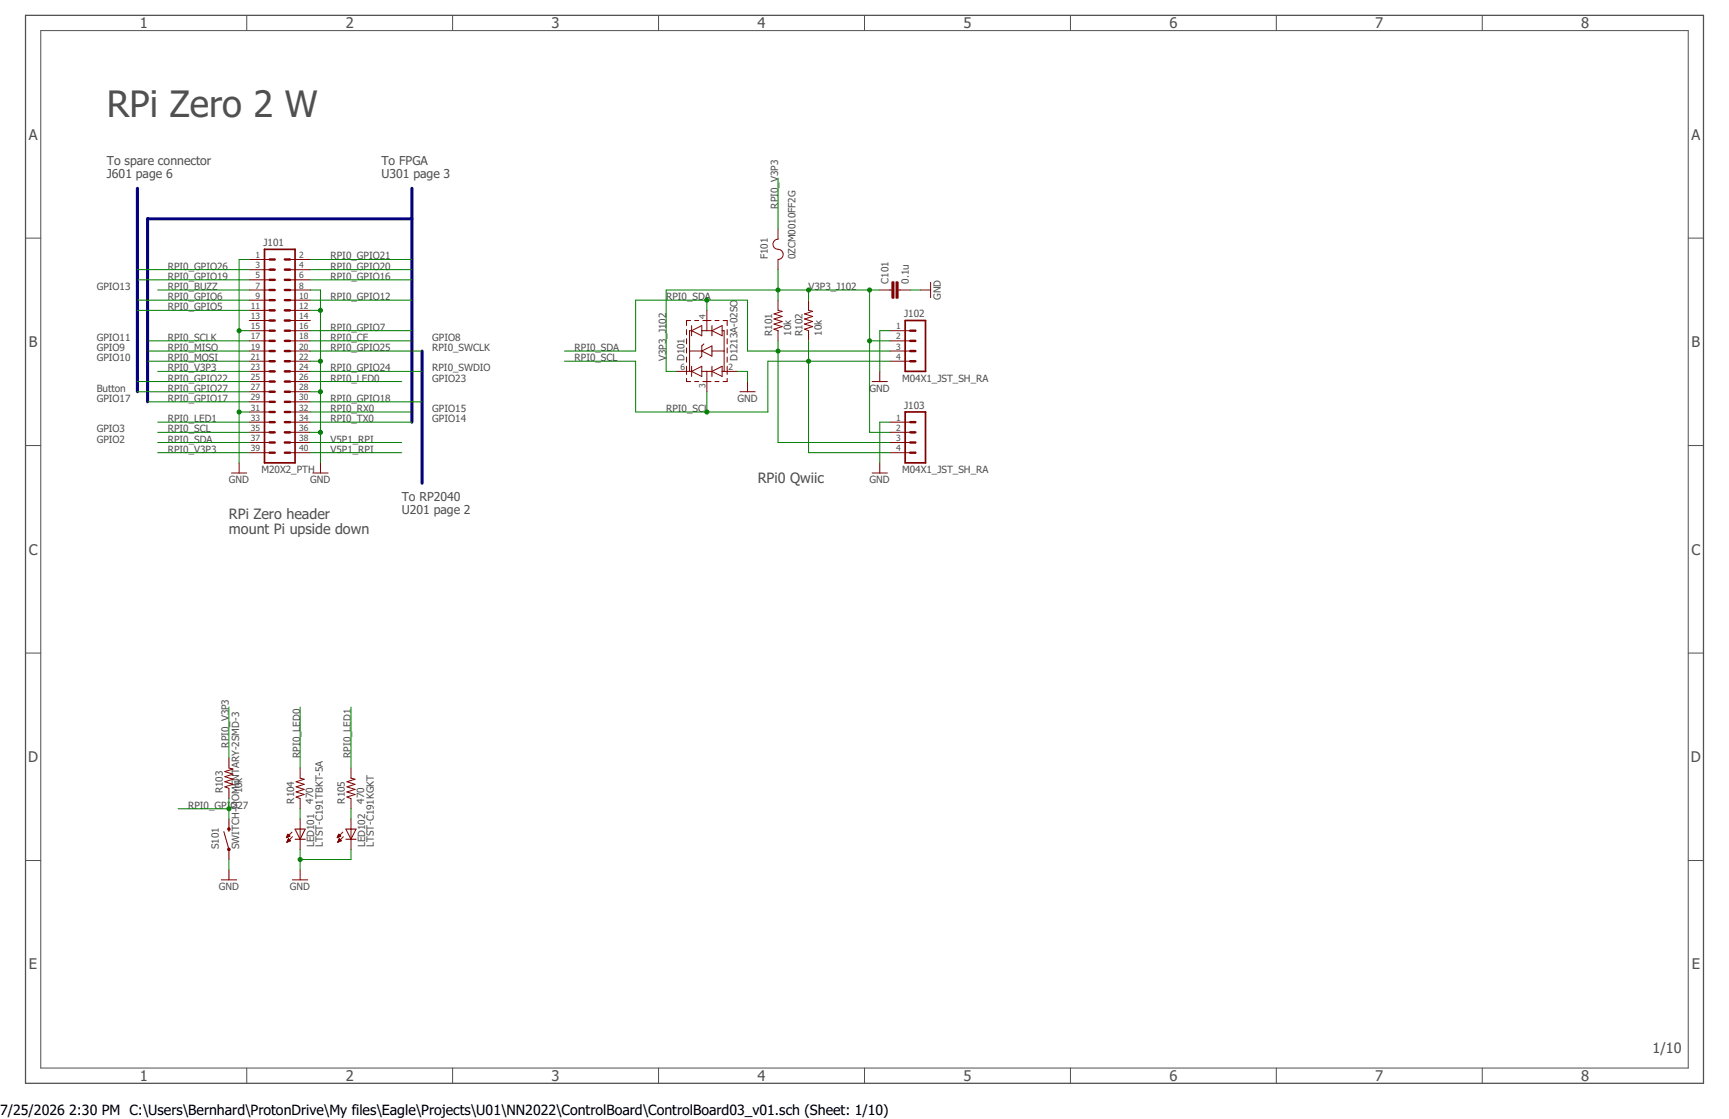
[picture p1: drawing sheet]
<svg xmlns="http://www.w3.org/2000/svg" width="432mm" height="279mm" viewBox="0 0 432 279" stroke-linecap="round" stroke-linejoin="round" font-family="sans-serif">
<path d="M6.4 3.8h419v266.7h-419z" fill="none" stroke="#505050" stroke-width=".32"/>
<g fill="none" stroke="#505050" stroke-width=".25">
<path d="M10.2 7.6h411.4v259.1h-411.4zM61.6 3.8v3.8M113 3.8v3.8M164.5 3.8v3.8M215.9 3.8v3.8M267.3 3.8v3.8M318.7 3.8v3.8M370.2 3.8v3.8M6.4 59.5h3.8M421.6 59.5h3.8M6.4 111.3h3.8M421.6 111.3h3.8"/>
<path d="M6.4 163.1h3.8M421.6 163.1h3.8M6.4 214.9h3.8M421.6 214.9h3.8M61.6 266.7v3.8M113 266.7v3.8M164.5 266.7v3.8M215.9 266.7v3.8M267.3 266.7v3.8M318.7 266.7v3.8M370.2 266.7v3.8"/>
</g>
<g fill="none" stroke="#800000" stroke-width=".61">
<path d="M67.3 69.9h1.3M67.3 67.3h1.3M67.3 64.8h1.3M67.3 72.4h1.3M67.3 75h1.3M67.3 77.5h1.3M71.1 69.9h1.3M71.1 67.3h1.3M71.1 64.8h1.3M71.1 72.4h1.3M71.1 75h1.3M71.1 77.5h1.3"/>
<path d="M67.3 80h1.3M67.3 82.6h1.3M67.3 85.1h1.3M67.3 87.7h1.3M67.3 95.3h1.3M67.3 92.7h1.3M67.3 90.2h1.3M67.3 97.8h1.3M71.1 80h1.3M71.1 82.6h1.3M71.1 85.1h1.3M71.1 87.7h1.3"/>
<path d="M71.1 95.3h1.3M71.1 92.7h1.3M71.1 90.2h1.3M71.1 97.8h1.3M227.3 82.6h1.3M227.3 85.1h1.3M227.3 87.7h1.3M227.3 90.2h1.3M67.3 100.3h1.3M67.3 102.9h1.3M67.3 105.4h1.3M67.3 107.9h1.3"/>
<path d="M67.3 110.5h1.3M67.3 113h1.3M71.1 100.3h1.3M71.1 102.9h1.3M71.1 105.4h1.3M71.1 107.9h1.3M71.1 110.5h1.3M71.1 113h1.3M227.3 105.4h1.3M227.3 107.9h1.3M227.3 110.5h1.3M227.3 113h1.3"/>
</g>
<path d="M66.1 62.3h7.6v53.3h-7.6zM226.1 80h5v12.7h-5zM226.1 102.9h5v12.7h-5z" fill="none" stroke="#800000" stroke-width=".42"/>
<g fill="none" stroke="#800000" stroke-width=".25">
<path d="M194.3 57.2v2.5a1.31 1.31 0 0 0-1.3 1.5 1.31 1.31 0 0 0 1.6 1.1 1.26 1.26 0 0 1 1 1.4 1.26 1.26 0 0 1-1.3 1.1v2.5M62.3 64.8h5M62.3 67.3h5M62.3 69.9h5M62.3 72.4h5M62.3 75h5M62.3 77.5h5M72.4 64.8h5.1M72.4 67.3h5.1M72.4 69.9h5.1M72.4 72.4h5.1M72.4 75h5.1"/>
<path d="M72.4 77.5h5.1M176.5 77.5v5.1M194.3 75v2.5l1 .2-2 .7 2 .6-2 .7 2 .6-2 .6 2 .7-2 .6 1 .4v2.5M201.9 75v2.5l1 .2-2 .7 2 .6-2 .7 2 .6-2 .6 2 .7-2 .6 1 .4v2.5M219.7 72.4h3.1M224.3 72.4h3M229.9 72.4h2.5M232.4 70.5v3.8M62.3 80h5M62.3 82.6h5M62.3 85.1h5M62.3 87.7h5"/>
<path d="M62.3 90.2h5M62.3 92.7h5M62.3 95.3h5M62.3 97.8h5M72.4 80h5.1M72.4 82.6h5.1M72.4 85.1h5.1M72.4 87.7h5.1M72.4 90.2h5.1M72.4 92.7h5.1M72.4 95.3h5.1M72.4 97.8h5.1"/>
<path d="M168.9 92.7h3.8M171.4 94.5v.8h1.1M171.4 82.3v1.3M171.4 84.6v1.3M171.4 86.9v1.3M171.4 89.2v1.2M171.4 91.4v2.1M172.2 87.7h3.1M172.5 80h-1.1v1.3M172.7 82.6h-.5v10.1M172.7 82.6l2.6-1.3v2.5zM172.7 92.7l2.6-1.2v2.5z"/>
<path d="M172.7 81.3v2.5M172.7 91.5v2.5M173.5 80h1M173.5 95.3h1M175.3 82.6h2.5M175.3 92.7h2.5M175.3 87.7l2.5-1.3v2.5zM175.5 80h2.1M175.5 95.3h2.1M175.8 85.9l-.5 .5v2.5l-.5 .5M176.5 92.7v5.1M177.8 87.7h3"/>
<path d="M177.8 81.3v2.5M177.8 91.5v2.5M177.8 82.6l2.5-1.3v2.5zM177.8 92.7l2.5-1.2v2.5zM178.6 80h1M178.6 95.3h1M180.3 82.6h.5v10.1M180.3 92.7h3.8M180.6 80h1v1.3M181.6 94.5v.8h-1M181.6 82.3v1.3M181.6 84.6v1.3"/>
<path d="M181.6 86.9v1.3M181.6 89.2v1.2M181.6 91.4v2.1M184.8 97.8h3.8M186.7 95.3v2.5M217.8 95.3h3.8M219.7 92.7v2.6M222.2 82.6h5.1M222.2 85.1h5.1M222.2 87.7h5.1M222.2 90.2h5.1M57.8 118.1h3.8"/>
<path d="M59.7 115.6v2.5M62.3 100.3h5M62.3 102.9h5M62.3 105.4h5M62.3 107.9h5M62.3 110.5h5M62.3 113h5M72.4 100.3h5.1M72.4 102.9h5.1M72.4 105.4h5.1M72.4 107.9h5.1M72.4 110.5h5.1"/>
<path d="M72.4 113h5.1M78.1 118.1h3.8M80 115.6v2.5M217.8 118.1h3.8M219.7 115.6v2.5M222.2 105.4h5.1M222.2 107.9h5.1M222.2 110.5h5.1M222.2 113h5.1M57.2 189.2v2.6l1 .2-2 .7 2 .6-2 .6 2 .7-2 .6 2 .6-2 .7 1 .3v2.6M75 191.8v2.5l1 .3-2.1 .6 2.1 .6-2.1 .7 2.1 .6-2.1 .6 2.1 .7-2.1 .6 1.1 .4v2.5M87.7 191.8v2.5l1 .3-2.1 .6 2.1 .6-2.1 .7 2.1 .6-2.1 .6 2.1 .7-2.1 .6 1.1 .4v2.5"/>
<path d="M55.3 219.7h3.8M55.9 207.6l1.3 4.5v2.5M57.2 204.5v3.1M57.2 217.1v2.6M71.5 209.1h.2M71.6 209h.3M71.6 208.9h.6M71.6 210.3h.1M71.7 208.7h.6M71.7 210.2h.2M71.8 208.6h.4M71.8 210.1h.4"/>
<path d="M71.8 208.5h.3M71.8 209.9h.7M71.9 208.4h.1M71.9 209.8h.5M71.9 208.3l.5 .5-.9 .4zM71.9 209.7h.4M71.9 209.6h.3M72 209.4h.1M72 209.4l.5 .5-.9 .4zM72.9 207.8l-1.4 1.4M73 208.9l-1.4 1.4M73 219.7h3.9"/>
<path d="M73.7 207h2.5l-1.2 2.5zM73.7 209.5h2.5M75 204.5v7.6M75 217.1v2.6M84.2 209.1h.2M84.3 209h.3M84.3 208.9h.6M84.3 210.3h.1M84.4 208.7h.6M84.4 210.2h.2M84.5 208.6h.4M84.5 210.1h.4"/>
<path d="M84.5 208.5h.3M84.5 209.9h.7M84.5 209.8h.6M84.6 208.4h.1M84.6 209.7h.4M84.6 208.3l.5 .5-.9 .4zM84.6 209.6h.3M84.7 209.4h.1M85.2 209.9l-.5-.5-.4 .9M85.2 209.9l-.9 .4M85.6 207.8l-1.4 1.4M85.7 208.9l-1.4 1.4"/>
<path d="M86.4 209.5h2.5M86.4 207h2.5l-1.2 2.5zM87.7 204.5v7.6"/>
</g>
<g fill="#800000" stroke="#800000" stroke-width=".25">
<path d="M56.9 211.8h.5v.5h-.5z" fill-rule="evenodd"/>
<circle cx="57.2" cy="207" r=".33"/>
</g>
<g fill="#800000" stroke="#800000" stroke-width=".25">
<path d="M223.8 70.4h.5v4h-.5z"/>
<path d="M222.8 70.4h.5v4h-.5z"/>
</g>
<path d="M34.3 47v50.8M102.9 54.6h-66v45.7M102.9 47v58.4M105.4 87.7v32.9" fill="none" stroke="#000080" stroke-width=".76"/>
<g fill="none" stroke="#008000" stroke-width=".25">
<path d="M194.3 44.5v12.7M34.3 77.5h28M34.3 75h28M34.3 69.9h28M34.3 67.3h28M39.4 72.4h22.9M62.3 64.8h-2.6v50.8M77.5 72.4h2.5v43.2M77.5 77.5h2.5M77.5 64.8h25.4M77.5 75h25.4M77.5 69.9h25.4"/>
<path d="M77.5 67.3h25.4M176.5 75v2.5M194.3 67.3v7.7M201.9 72.4v2.6M217.2 72.4v35.5h5M219.7 72.4h-53.3v20.3h2.5M227.3 72.4h2.6M34.3 97.8h28M34.3 95.3h28M36.9 90.2h25.4M36.9 87.7h25.4M36.9 85.1h25.4"/>
<path d="M39.4 92.7h22.9M59.7 82.6h2.6M77.5 97.8h2.5M77.5 90.2h2.5M77.5 82.6h25.4M77.5 92.7h27.9M77.5 87.7h27.9M77.5 85.1h25.4M77.5 95.3h22.8M141 90.2h17.7v12.7h33.1v-12.7h30.4M141 87.7h17.7v-12.7h28v12.7h35.5M176.5 97.8v5.1"/>
<path d="M184.1 92.7h2.6v2.6M194.3 85.1v25.4h27.9M201.9 85.1v27.9h20.3M217.2 85.1h5M222.2 82.6h-2.5v10.1M36.9 100.3h25.4M39.4 107.9h22.9M39.4 105.4h22.9M39.4 110.5h22.9M39.4 113h22.9M59.7 102.9h2.6M77.5 107.9h2.5"/>
<path d="M77.5 102.9h25.4M77.5 105.4h25.4M77.5 110.5h22.8M77.5 113h22.8M77.5 100.3h27.9M222.2 105.4h-2.5v10.2M57.2 176.5v12.7M75 176.5v15.3M87.7 176.5v15.3M57.2 199.4v5.1M44.5 201.9h12.7M57.2 214.6v2.5"/>
<path d="M75 201.9v2.6M75 212.1v5M87.7 212.1v2.5h-12.7M87.7 201.9v2.6"/>
</g>
<g fill="#008000" stroke="#008000" stroke-width=".25">
<circle cx="80" cy="107.9" r=".51"/>
<circle cx="80" cy="97.8" r=".51"/>
<circle cx="80" cy="90.2" r=".51"/>
<circle cx="80" cy="77.5" r=".51"/>
<circle cx="59.7" cy="102.9" r=".51"/>
<circle cx="59.7" cy="82.6" r=".51"/>
<circle cx="75" cy="214.6" r=".51"/>
<circle cx="176.5" cy="75" r=".51"/>
<circle cx="194.3" cy="87.7" r=".51"/>
<circle cx="176.5" cy="102.9" r=".51"/>
<circle cx="201.9" cy="90.2" r=".51"/>
<circle cx="57.2" cy="201.9" r=".51"/>
<circle cx="194.3" cy="72.4" r=".51"/>
<circle cx="217.2" cy="85.1" r=".51"/>
<circle cx="201.9" cy="72.4" r=".51"/>
<circle cx="217.2" cy="72.4" r=".51"/>
</g>
<text font-size="9.1" fill="#505050" x="26.7" y="29.2">RPi Zero 2 W</text>
<g font-size="3.7" fill="#505050">
<text x="34.9" y="7">1</text>
<text x="86.3" y="7">2</text>
<text x="137.8" y="7">3</text>
<text x="189.2" y="7">4</text>
<text x="240.6" y="7">5</text>
<text x="292" y="7">6</text>
<text x="343.5" y="7">7</text>
<text x="394.9" y="7">8</text>
<text x="7.2" y="34.8">A</text>
<text x="422.4" y="34.8">A</text>
<text x="7.2" y="86.6">B</text>
<text x="422.4" y="86.6">B</text>
<text x="7.2" y="138.5">C</text>
<text x="422.4" y="138.5">C</text>
<text x="7" y="190.3">D</text>
<text x="422.3" y="190.3">D</text>
<text x="7.2" y="242.1">E</text>
<text x="422.5" y="242.1">E</text>
<text x="34.9" y="269.9">1</text>
<text x="86.3" y="269.9">2</text>
<text x="137.8" y="269.9">3</text>
<text x="189.2" y="269.9">4</text>
<text x="240.6" y="269.9">5</text>
<text x="292" y="269.9">6</text>
<text x="343.5" y="269.9">7</text>
<text x="394.9" y="269.9">8</text>
</g>
<g font-size="3.6" fill="#505050">
<text x="189.2" y="120.7">RPi0 Qwiic</text>
<text x="57.2" y="129.5">RPi Zero header</text>
<text x="57.2" y="133.4">mount Pi upside down</text>
<text x="412.7" y="262.9">1/10</text>
</g>
<g font-size="3.5">
<text x="0" y="278.4">7/25/2026</text>
<text x="17.3" y="278.4">2:30 PM C:\Users\Bernhard\ProtonDrive\My files\Eagle\Projects\U01\NN2022\ControlBoard\ControlBoard03_v01.sch (Sheet: 1/10)</text>
</g>
<g font-size="3.1" fill="#505050">
<text x="26.7" y="41.2">To spare connector</text>
<text x="95.3" y="41.2">To FPGA</text>
<text x="26.7" y="44.5">J601 page 6</text>
<text x="95.3" y="44.5">U301 page 3</text>
<text x="100.3" y="125">To RP2040</text>
<text x="100.3" y="128.3">U201 page 2</text>
</g>
<g font-size="2.5" fill="#505050">
<text x="194.3" y="52.1" transform="rotate(-90 194.3 52.1)">RPI0_V3P3</text>
<text x="65.8" y="61.5">J101</text>
<text x="82.6" y="64.8">RPI0_GPIO21</text>
<text x="191.8" y="64.8" transform="rotate(-90 191.8 64.8)">F101</text>
<text x="198.6" y="64.8" transform="rotate(-90 198.6 64.8)">0ZCM0010FF2G</text>
<text x="41.9" y="69.9">RPI0_GPIO19</text>
<text x="41.9" y="67.3">RPI0_GPIO26</text>
<text x="82.6" y="69.9">RPI0_GPIO16</text>
<text x="82.6" y="67.3">RPI0_GPIO20</text>
<text x="221.9" y="70.9" transform="rotate(-90 221.9 70.9)">C101</text>
<text x="226.9" y="70.9" transform="rotate(-90 226.9 70.9)">0.1u</text>
<text x="24.1" y="72.4">GPIO13</text>
<text x="41.9" y="77.5">RPI0_GPIO5</text>
<text x="41.9" y="74.9">RPI0_GPIO6</text>
<text x="41.9" y="72.4">RPI0_BUZZ</text>
<text x="82.6" y="74.9">RPI0_GPIO12</text>
<text x="166.4" y="74.9">RPI0_SDA</text>
<text x="201.9" y="72.4">V3P3_J102</text>
<text x="234.9" y="74.9" transform="rotate(-90 234.9 74.9)">GND</text>
<text x="82.6" y="82.6">RPI0_GPIO7</text>
<text x="192.8" y="83.8" transform="rotate(-90 192.8 83.8)">R101</text>
<text x="197.6" y="83.8" transform="rotate(-90 197.6 83.8)">10k</text>
<text x="200.4" y="83.8" transform="rotate(-90 200.4 83.8)">R102</text>
<text x="205.2" y="83.8" transform="rotate(-90 205.2 83.8)">10k</text>
<text x="225.8" y="79.3">J102</text>
<text x="24.1" y="85.1">GPIO11</text>
<text x="24.1" y="87.6">GPIO9</text>
<text x="41.9" y="87.6">RPI0_MISO</text>
<text x="41.9" y="85.1">RPI0_SCLK</text>
<text x="82.6" y="87.6">RPI0_GPIO25</text>
<text x="82.6" y="85.1">RPI0_CE</text>
<text x="108" y="87.6">RPI0_SWCLK</text>
<text x="108" y="85.1">GPIO8</text>
<text x="143.5" y="87.6">RPI0_SDA</text>
<text x="24.1" y="90.2">GPIO10</text>
<text x="41.9" y="92.7">RPI0_V3P3</text>
<text x="41.9" y="95.3">RPI0_GPIO22</text>
<text x="41.9" y="90.2">RPI0_MOSI</text>
<text x="82.6" y="92.7">RPI0_GPIO24</text>
<text x="82.6" y="95.3">RPI0_LED0</text>
<text x="108" y="92.7">RPI0_SWDIO</text>
<text x="108" y="95.3">GPIO23</text>
<text x="143.5" y="90.2">RPI0_SCL</text>
<text x="166.4" y="90.2" transform="rotate(-90 166.4 90.2)">V3P3_J102</text>
<text x="170.9" y="90.2" transform="rotate(-90 170.9 90.2)">D101</text>
<text x="184.2" y="90.2" transform="rotate(-90 184.2 90.2)">D1213A-02SO</text>
<text x="225.3" y="95.3">M04X1_JST_SH_RA</text>
<text x="24.1" y="97.8">Button</text>
<text x="24.1" y="100.3">GPIO17</text>
<text x="41.9" y="97.8">RPI0_GPIO27</text>
<text x="41.9" y="100.3">RPI0_GPIO17</text>
<text x="82.6" y="100.3">RPI0_GPIO18</text>
<text x="184.2" y="100.3">GND</text>
<text x="217.2" y="97.8">GND</text>
<text x="24.1" y="108">GPIO3</text>
<text x="41.9" y="108">RPI0_SCL</text>
<text x="41.9" y="105.4">RPI0_LED1</text>
<text x="82.6" y="105.4">RPI0_TX0</text>
<text x="82.6" y="102.9">RPI0_RX0</text>
<text x="108" y="102.9">GPIO15</text>
<text x="108" y="105.4">GPIO14</text>
<text x="166.4" y="102.9">RPI0_SCL</text>
<text x="225.8" y="102.1">J103</text>
<text x="24.1" y="110.5">GPIO2</text>
<text x="41.9" y="113">RPI0_V3P3</text>
<text x="41.9" y="110.5">RPI0_SDA</text>
<text x="82.6" y="110.5">V5P1_RPI</text>
<text x="82.6" y="113">V5P1_RPI</text>
<text x="65.3" y="118.1">M20X2_PTH</text>
<text x="225.3" y="118.1">M04X1_JST_SH_RA</text>
<text x="57.2" y="120.7">GND</text>
<text x="77.5" y="120.7">GND</text>
<text x="217.2" y="120.7">GND</text>
<text x="57.2" y="186.7" transform="rotate(-90 57.2 186.7)">RPI0_V3P3</text>
<text x="74.9" y="189.2" transform="rotate(-90 74.9 189.2)">RPI0_LED0</text>
<text x="87.6" y="189.2" transform="rotate(-90 87.6 189.2)">RPI0_LED1</text>
<text x="47" y="201.9">RPI0_GPI</text>
<text x="55.7" y="198.1" transform="rotate(-90 55.7 198.1)">R103</text>
<text x="57.5" y="201.9">O27</text>
<text x="60.5" y="198.1" transform="rotate(-90 60.5 198.1)">10k</text>
<text x="73.4" y="200.7" transform="rotate(-90 73.4 200.7)">R104</text>
<text x="78.2" y="200.7" transform="rotate(-90 78.2 200.7)">470</text>
<text x="86.1" y="200.7" transform="rotate(-90 86.1 200.7)">R105</text>
<text x="90.9" y="200.7" transform="rotate(-90 90.9 200.7)">470</text>
<text x="54.6" y="212.1" transform="rotate(-90 54.6 212.1)">S101</text>
<text x="59.7" y="212.1" transform="rotate(-90 59.7 212.1)">SWITCH-MOMENTARY-2SMD-3</text>
<text x="78.5" y="211.6" transform="rotate(-90 78.5 211.6)">LED101</text>
<text x="80.7" y="211.6" transform="rotate(-90 80.7 211.6)">LTST-C191TBKT-5A</text>
<text x="91.2" y="211.6" transform="rotate(-90 91.2 211.6)">LED102</text>
<text x="93.4" y="211.6" transform="rotate(-90 93.4 211.6)">LTST-C191KGKT</text>
<text x="54.6" y="222.2">GND</text>
<text x="72.4" y="222.2">GND</text>
</g>
<g font-size="2.1" fill="#505050">
<text x="63.8" y="64.4">1</text>
<text x="74.7" y="64.4">2</text>
<text x="63.8" y="67">3</text>
<text x="63.8" y="69.5">5</text>
<text x="74.7" y="67">4</text>
<text x="74.7" y="69.5">6</text>
<text x="62.7" y="77.1">11</text>
<text x="63.8" y="72.1">7</text>
<text x="63.8" y="74.6">9</text>
<text x="74.7" y="72.1">8</text>
<text x="74.7" y="74.6">10</text>
<text x="74.7" y="77.1">12</text>
<text x="62.7" y="79.7">13</text>
<text x="62.7" y="82.2">15</text>
<text x="74.7" y="79.7">14</text>
<text x="74.7" y="82.2">16</text>
<text x="176.2" y="79.7" transform="rotate(-90 176.2 79.7)">4</text>
<text x="223.8" y="82.2">1</text>
<text x="62.7" y="84.7">17</text>
<text x="62.7" y="87.3">19</text>
<text x="62.7" y="89.8">21</text>
<text x="74.7" y="84.7">18</text>
<text x="74.7" y="87.3">20</text>
<text x="74.7" y="89.8">22</text>
<text x="223.8" y="84.7">2</text>
<text x="223.8" y="87.3">3</text>
<text x="223.8" y="89.8">4</text>
<text x="62.7" y="92.4">23</text>
<text x="62.7" y="94.9">25</text>
<text x="74.7" y="92.4">24</text>
<text x="74.7" y="94.9">26</text>
<text x="169.9" y="92.4">6</text>
<text x="182" y="92.4">2</text>
<text x="62.7" y="97.4">27</text>
<text x="62.7" y="100">29</text>
<text x="74.7" y="97.4">28</text>
<text x="74.7" y="100">30</text>
<text x="176.2" y="96.8" transform="rotate(-90 176.2 96.8)">3</text>
<text x="62.7" y="102.5">31</text>
<text x="62.7" y="105.1">33</text>
<text x="62.7" y="107.6">35</text>
<text x="74.7" y="102.5">32</text>
<text x="74.7" y="105.1">34</text>
<text x="74.7" y="107.6">36</text>
<text x="223.8" y="105.1">1</text>
<text x="223.8" y="107.6">2</text>
<text x="62.7" y="110.1">37</text>
<text x="62.7" y="112.7">39</text>
<text x="74.7" y="110.1">38</text>
<text x="74.7" y="112.7">40</text>
<text x="223.8" y="110.1">3</text>
<text x="223.8" y="112.7">4</text>
</g>
</svg>
